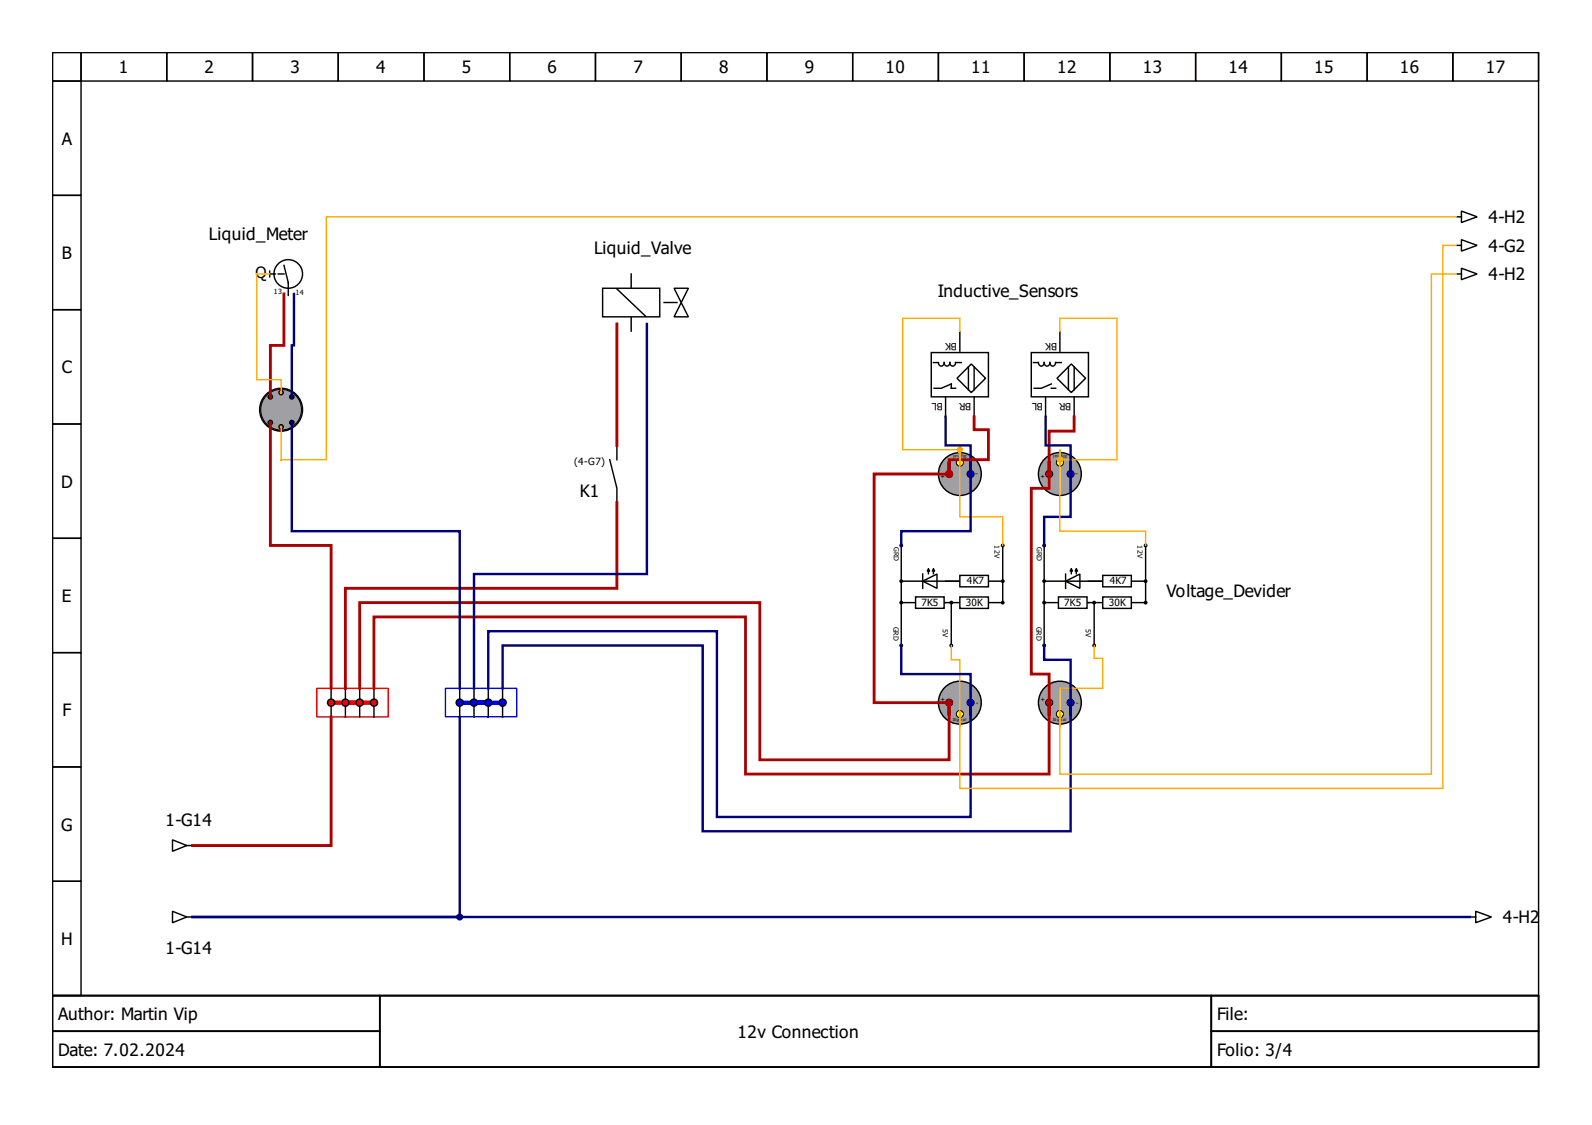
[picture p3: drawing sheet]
<svg xmlns="http://www.w3.org/2000/svg" width="297mm" height="210mm" viewBox="0 0 297 210" stroke-linecap="round" stroke-linejoin="round" font-family="sans-serif">
<g fill="none" stroke="#000" stroke-width=".27">
<path d="M9.8 9.8h277.3v176h-277.3zM9.8 9.8h5.3v5.3h-5.3zM9.8 15.1h5.3v21.4h-5.3zM15.1 9.8h16v5.3h-16zM31.1 9.8h16v5.3h-16zM47.1 9.8h16v5.3h-16zM63.1 9.8h16v5.3h-16zM79.1 9.8h16v5.3h-16zM95.1 9.8h16v5.3h-16zM111.1 9.8h16v5.3h-16zM127.1 9.8h16v5.3h-16zM143.1 9.8h16v5.3h-16z"/>
<path d="M159.1 9.8h16v5.3h-16zM175.1 9.8h16v5.3h-16zM191.1 9.8h16v5.3h-16zM207.1 9.8h16v5.3h-16zM223.1 9.8h16v5.3h-16zM239.1 9.8h16v5.3h-16zM255.1 9.8h16v5.3h-16zM271.1 9.8h16v5.3h-16zM9.8 36.5h5.3v21.3h-5.3zM272.7 39.4l2.9 1.1-2.9 1zM9.8 57.8h5.3v21.3h-5.3zM271.9 40.5h.8"/>
<path d="M9.8 79.1h5.3v21.3h-5.3zM9.8 100.4h5.3v21.4h-5.3zM9.8 121.8h5.3v21.3h-5.3zM91.1 128.4v1.9M91.1 131.9v1.9M9.8 143.1h5.3v21.3h-5.3zM32.2 156.7l2.7 1.1-2.7 1zM34.9 157.8h.8M9.8 164.4h5.3v21.4h-5.3zM32.2 170l2.7 1.1-2.7 1.1zM34.9 171.1h.8M274.5 171.1h.8"/>
<path d="M275.3 170l3 1.1-3 1.1zM9.8 185.8h277.3v13.3h-277.3zM9.8 185.8h61v6.6h-61zM9.8 192.4h61v6.7h-61zM70.8 185.8h155.2v13.3h-155.2zM226 185.8h61.1v6.6h-61.1zM226 192.4h61.1v6.7h-61.1z"/>
<circle cx="91.1" cy="131.1" r=".67"/>
</g>
<g fill="#00f" stroke="#00f" stroke-width=".27">
<path d="M85.8 130.8h5.3v.6h-5.3z" fill-rule="evenodd"/>
<path d="M88.4 130.8h5.4v.6h-5.4z" fill-rule="evenodd"/>
<circle cx="91.1" cy="131.1" r=".53"/>
<circle cx="85.8" cy="131.1" r=".53"/>
<circle cx="93.8" cy="131.1" r=".53"/>
<circle cx="88.4" cy="131.1" r=".53"/>
</g>
<g fill="#f00" stroke="#f00" stroke-width=".27">
<path d="M64.4 130.8h5.4v.6h-5.4z" fill-rule="evenodd"/>
<path d="M61.8 130.8h5.3v.6h-5.3z" fill-rule="evenodd"/>
<circle cx="69.8" cy="131.1" r=".53"/>
<circle cx="64.4" cy="131.1" r=".53"/>
<circle cx="67.1" cy="131.1" r=".53"/>
<circle cx="61.8" cy="131.1" r=".53"/>
</g>
<path d="M59.1 128.4h13.3v5.4h-13.3z" fill="none" stroke="#f00" stroke-width=".27"/>
<path d="M83.1 128.4h13.3v5.4h-13.3z" fill="none" stroke="#00f" stroke-width=".27"/>
<circle cx="52.4" cy="76.4" r="4" fill="#a0a0a4" stroke="#000" stroke-width=".27"/>
<circle cx="52.4" cy="76.4" r="3.8" fill="none" stroke="#000" stroke-width=".19"/>
<circle cx="50.4" cy="74" r=".4" fill="#f00" stroke="#000" stroke-width=".27"/>
<circle cx="52.4" cy="73.2" r=".4" fill="#ff0" stroke="#000" stroke-width=".27"/>
<circle cx="54.4" cy="74" r=".4" fill="#00f" stroke="#000" stroke-width=".27"/>
<circle cx="50.4" cy="78.8" r=".4" fill="#f00" stroke="#000" stroke-width=".27"/>
<circle cx="52.4" cy="79.6" r=".4" fill="#ff0" stroke="#000" stroke-width=".27"/>
<circle cx="54.4" cy="78.8" r=".4" fill="#00f" stroke="#000" stroke-width=".27"/>
<path d="M117.8 51.1v10.7" fill="none" stroke="#000" stroke-width=".27"/>
<path d="M112.4 53.8h10.7v5.3h-10.7z" fill-rule="evenodd" fill="#fff" stroke="#000" stroke-width=".27"/>
<g fill="none" stroke="#000" stroke-width=".27">
<path d="M50.3 50.6v1M53 49.5l.8 3.2v2.4M115.1 53.9l5.3 5.1M123.9 56.4h2.4M125.8 53.8h2.6l-1.3 2.6zM127.1 56.4l1.3 2.7h-2.6zM113.8 85.8l1.3 5.3v2.7M115.1 83.1v2.7M168.2 112.4h18.9M173.2 106.6v.4M176.4 108.4h10.7"/>
<circle cx="53.8" cy="51.1" r="2.67"/>
</g>
<path d="M50.3 51.1h2.9" fill="none" stroke="#000" stroke-width=".27" stroke-dasharray="1.1 .5"/>
<g fill="#000" stroke="#000" stroke-width=".19">
<path d="M173.2 106l.3 .6h-.5z"/>
<circle cx="168.2" cy="101.8" r=".27"/>
<circle cx="168.2" cy="108.4" r=".27"/>
<circle cx="168.2" cy="112.4" r=".27"/>
<circle cx="177.5" cy="112.4" r=".27"/>
<circle cx="187.1" cy="112.4" r=".27"/>
<circle cx="168.2" cy="120.4" r=".27"/>
<circle cx="177.5" cy="120.4" r=".27"/>
</g>
<g fill="#fff" stroke="#000" stroke-width=".27">
<path d="M179.1 107.4h5.3v2.1h-5.3z" fill-rule="evenodd"/>
<path d="M179.1 111.4h5.3v2.1h-5.3z" fill-rule="evenodd"/>
<path d="M170.8 111.4h5.4v2.1h-5.4z" fill-rule="evenodd"/>
</g>
<g fill="#000" stroke="#000" stroke-width=".19">
<path d="M174.2 106l.2 .6h-.5z"/>
<circle cx="187.1" cy="108.4" r=".27"/>
<circle cx="187.1" cy="101.8" r=".27"/>
</g>
<path d="M168.2 108.4h10.6M168.2 101.8v18.6M172.2 108.4l2.6-1.3v2.7zM172.2 107.1v2.7M174.2 106.6v.4M177.5 112.4v8M187.1 101.8v10.6" fill="none" stroke="#000" stroke-width=".27"/>
<circle cx="179.1" cy="88.4" r="4" fill="#a0a0a4" stroke="#000" stroke-width=".27"/>
<circle cx="177.1" cy="88.4" r=".67" fill="#f00" stroke="#000" stroke-width=".19"/>
<circle cx="179.1" cy="86.3" r=".67" fill="#ff0" stroke="#000" stroke-width=".19"/>
<circle cx="181.1" cy="88.4" r=".67" fill="#00f" stroke="#000" stroke-width=".19"/>
<g fill="none" stroke="#000" stroke-width=".27">
<path d="M173.8 65.8h10.6v8.2h-10.6zM174.2 67.6h.8M174.3 72.4h1.3l1.9-.8v.8h.8M175.1 67.6a.55 .55 0 0 0 .5 .7 .55 .55 0 0 0 .6-.7 .55 .55 0 0 0 .5 .7 .55 .55 0 0 0 .5-.7 .55 .55 0 0 0 .6 .7 .55 .55 0 0 0 .5-.7h1.1M176.4 74v3.8M178.6 70.6l2.6-2.7 2.7 2.7-2.7 2.6zM179.1 61.8v3.7M180.7 68.4v4.3M181.8 68.4v4.3M181.8 74v3.8M192.4 65.8h10.7v8.2h-10.7zM192.8 67.6h.8"/>
<path d="M193.8 67.6a.55 .55 0 0 0 .5 .7 .55 .55 0 0 0 .5-.7 .55 .55 0 0 0 .6 .7 .55 .55 0 0 0 .5-.7 .55 .55 0 0 0 .5 .7 .55 .55 0 0 0 .6-.7h1M195.1 74v3.8M196.2 71.6l-1.9 .8h-1.3M196.2 72.4h.8M197.2 70.6l2.7-2.7 2.7 2.7-2.7 2.6zM197.8 61.8v3.7M199.4 68.4v4.3M200.4 68.4v4.3M200.4 74v3.8"/>
</g>
<circle cx="179.1" cy="131.1" r="4" fill="#a0a0a4" stroke="#000" stroke-width=".27"/>
<circle cx="177.1" cy="131.1" r=".67" fill="#f00" stroke="#000" stroke-width=".19"/>
<circle cx="179.1" cy="133.2" r=".67" fill="#ff0" stroke="#000" stroke-width=".19"/>
<circle cx="181.1" cy="131.1" r=".67" fill="#00f" stroke="#000" stroke-width=".19"/>
<circle cx="197.8" cy="131.1" r="4" fill="#a0a0a4" stroke="#000" stroke-width=".27"/>
<circle cx="195.8" cy="131.1" r=".67" fill="#f00" stroke="#000" stroke-width=".19"/>
<circle cx="197.8" cy="133.2" r=".67" fill="#ff0" stroke="#000" stroke-width=".19"/>
<circle cx="199.8" cy="131.1" r=".67" fill="#00f" stroke="#000" stroke-width=".19"/>
<circle cx="197.8" cy="88.4" r="4" fill="#a0a0a4" stroke="#000" stroke-width=".27"/>
<circle cx="195.8" cy="88.4" r=".67" fill="#f00" stroke="#000" stroke-width=".19"/>
<circle cx="197.8" cy="86.3" r=".67" fill="#ff0" stroke="#000" stroke-width=".19"/>
<circle cx="199.8" cy="88.4" r=".67" fill="#00f" stroke="#000" stroke-width=".19"/>
<path d="M194.8 112.4h19M199.9 106.6v.4M203.1 108.4h10.7" fill="none" stroke="#000" stroke-width=".27"/>
<g fill="#000" stroke="#000" stroke-width=".19">
<path d="M199.9 106l.3 .6h-.6z"/>
<circle cx="194.8" cy="108.4" r=".27"/>
<circle cx="194.8" cy="112.4" r=".27"/>
<circle cx="194.8" cy="101.8" r=".27"/>
<circle cx="204.2" cy="112.4" r=".27"/>
<circle cx="213.8" cy="112.4" r=".27"/>
<circle cx="194.8" cy="120.4" r=".27"/>
<circle cx="204.2" cy="120.4" r=".27"/>
</g>
<g fill="#fff" stroke="#000" stroke-width=".27">
<path d="M205.8 107.4h5.3v2.1h-5.3z" fill-rule="evenodd"/>
<path d="M205.8 111.4h5.3v2.1h-5.3z" fill-rule="evenodd"/>
<path d="M197.5 111.4h5.3v2.1h-5.3z" fill-rule="evenodd"/>
</g>
<g fill="#000" stroke="#000" stroke-width=".19">
<path d="M200.8 106l.3 .6h-.5z"/>
<circle cx="213.8" cy="108.4" r=".27"/>
<circle cx="213.8" cy="101.8" r=".27"/>
</g>
<g fill="none" stroke="#000" stroke-width=".27">
<path d="M271.9 51.1h.8M271.9 45.8h.8M272.7 50l2.9 1.1-2.9 1.1zM272.7 44.7l2.9 1.1-2.9 1zM194.8 108.4h10.7M194.8 101.8v18.6M198.8 108.4l2.7-1.3v2.7zM198.8 107.1v2.7M200.8 106.6v.4M204.2 112.4v8M213.8 101.8v10.6M61.8 128.4v1.9"/>
<path d="M61.8 131.9v1.9M64.4 128.4v1.9M64.4 131.9v1.9M67.1 128.4v1.9M67.1 131.9v1.9M69.8 128.4v1.9M69.8 131.9v1.9M85.8 128.4v1.9M85.8 131.9v1.9M88.4 128.4v1.9M88.4 131.9v1.9M93.8 128.4v1.9"/>
<path d="M93.8 131.9v1.9"/>
<circle cx="61.8" cy="131.1" r=".67"/>
<circle cx="64.4" cy="131.1" r=".67"/>
<circle cx="67.1" cy="131.1" r=".67"/>
<circle cx="69.8" cy="131.1" r=".67"/>
<circle cx="85.8" cy="131.1" r=".67"/>
<circle cx="88.4" cy="131.1" r=".67"/>
<circle cx="93.8" cy="131.1" r=".67"/>
</g>
<path d="M50.3 51.1h-2.4v19.7h4.5v2.4M271.6 40.5h-210.7v45.3h-8.5v.2v-6.4M271.6 51.1h-4.5v93.3h-69.3v-16h8v-5.6h-1.6v-2.4M271.6 45.8h-2.4v101.3h-90.1v-24h-1.6v-2.7M179.1 61.8v-2.4h-10.7v24.5h10.7v12.5h8v5.4M197.8 61.8v-2.4h10.6v26.4h-10.6v-1.9v15.2h16v2.7" fill="none" stroke="#fa0" stroke-width=".27"/>
<path d="M54.8 54.8v9.6h-.4v9.6M54.4 78.8v20.3h31.4v29.3M120.7 60.4v46.7h-32.3v21.3M176.4 77.8v5.3h4.7v16h-12.9v2.7M195.1 77.8v5.3h4.7v13.3h-5v5.4M85.8 133.8v37.3h-49.9h238.4M168.2 120.4v5.4h12.9v26.6h-47.3v-34.6h-42.7v10.6M194.8 120.4v2.7h5v32h-68.7v-34.7h-37.3v8" fill="none" stroke="#00007f" stroke-width=".45"/>
<path d="M53 54.8v9.6h-2.6v9.6M50.4 78.8v23h11.4v26.6M115.1 60.4v22.7M181.8 77.8v2.4h2.6v5.6h-7.3v2.6v-2.4v2.4h-14v42.7h14v10.7h-35.3v-29.4h-74.7v16M200.4 77.8v2.6h-4.6v10.7h-3.4v34.7h3.4v18.6h-56.7v-29.3h-69.3v13.3M115.1 93.8v16h-50.7v18.6M61.8 133.8v24h-25.9" fill="none" stroke="#a00" stroke-width=".53"/>
<g fill="#fa0" stroke="#fa0" stroke-width=".27">
<circle cx="197.8" cy="85.8" r=".4"/>
<circle cx="179.1" cy="83.9" r=".4"/>
</g>
<g fill="#a00" stroke="#a00" stroke-width=".53">
<circle cx="177.1" cy="88.4" r=".4"/>
<circle cx="177.1" cy="131.1" r=".4"/>
</g>
<circle cx="85.8" cy="171.1" r=".4" fill="#00007f" stroke="#00007f" stroke-width=".45"/>
<g font-size="3.2">
<text x="22.2" y="13.7">1</text>
<text x="38.2" y="13.7">2</text>
<text x="54.2" y="13.7">3</text>
<text x="70.2" y="13.7">4</text>
<text x="86.2" y="13.7">5</text>
<text x="102.2" y="13.7">6</text>
<text x="118.2" y="13.7">7</text>
<text x="134.2" y="13.7">8</text>
<text x="150.2" y="13.7">9</text>
<text x="165.2" y="13.7">10</text>
<text x="181.2" y="13.7">11</text>
<text x="197.2" y="13.7">12</text>
<text x="213.2" y="13.7">13</text>
<text x="229.2" y="13.7">14</text>
<text x="245.2" y="13.7">15</text>
<text x="261.2" y="13.7">16</text>
<text x="277.2" y="13.7">17</text>
<text x="11.5" y="27">A</text>
<text x="277.7" y="41.7">4-H2</text>
<text x="39" y="44.7">Liquid_Meter</text>
<text x="110.8" y="47.4">Liquid_Valve</text>
<text x="277.7" y="47">4-G2</text>
<text x="11.5" y="48.3">B</text>
<text x="277.7" y="52.3">4-H2</text>
<text x="175" y="55.4">Inductive_Sensors</text>
<text x="11.5" y="69.6">C</text>
<text x="11.4" y="91">D</text>
<text x="108.2" y="92.7">K1</text>
<text x="11.5" y="112.3">E</text>
<text x="217.6" y="111.4">Voltage_Devider</text>
<text x="11.7" y="133.6">F</text>
<text x="11.4" y="155">G</text>
<text x="30.9" y="154">1-G14</text>
<text x="280.4" y="172.3">4-H2</text>
<text x="11.4" y="176.3">H</text>
<text x="30.9" y="178">1-G14</text>
<text x="10.9" y="190.3">Author: Martin Vip</text>
<text x="227.1" y="190.3">File:</text>
<text x="10.9" y="197">Date: 7.02.2024</text>
<text x="137.6" y="193.6">12v Connection</text>
<text x="227.1" y="197">Folio: 3/4</text>
</g>
<text font-size="2.9" x="47.6" y="51.8">Q</text>
<g font-size="1.9">
<text x="178.6" y="63.9" transform="rotate(-180 178.6 63.9)">BK</text>
<text x="197.2" y="63.9" transform="rotate(-180 197.2 63.9)">BK</text>
<text x="175.9" y="75.1" transform="rotate(-180 175.9 75.1)">BL</text>
<text x="181.2" y="75.1" transform="rotate(-180 181.2 75.1)">BR</text>
<text x="194.6" y="75.1" transform="rotate(-180 194.6 75.1)">BL</text>
<text x="199.9" y="75.1" transform="rotate(-180 199.9 75.1)">BR</text>
<text x="107.1" y="86.8">(4-G7)</text>
<text x="171.9" y="113.1">7K5</text>
<text x="180.2" y="113.1">30K</text>
<text x="180.4" y="109">4K7</text>
<text x="198.6" y="113.1">7K5</text>
<text x="206.9" y="113.1">30K</text>
<text x="207.1" y="109">4K7</text>
</g>
<g font-size="1.3">
<text x="51.1" y="54.8">13</text>
<text x="55.1" y="55.1">14</text>
<text x="176.3" y="88.5" transform="rotate(-180 176.3 88.5)">+</text>
<text x="182.5" y="88.1" transform="rotate(-180 182.5 88.1)">-</text>
<text x="194.9" y="88.5" transform="rotate(-180 194.9 88.5)">+</text>
<text x="201.1" y="88.1" transform="rotate(-180 201.1 88.1)">-</text>
<text x="185.5" y="101.8" transform="rotate(90 185.5 101.8)">12V</text>
<text x="212.2" y="101.8" transform="rotate(90 212.2 101.8)">12V</text>
<text x="166.8" y="102.1" transform="rotate(90 166.8 102.1)">GRD</text>
<text x="193.4" y="102.1" transform="rotate(90 193.4 102.1)">GRD</text>
<text x="166.7" y="117" transform="rotate(90 166.7 117)">GRD</text>
<text x="175.9" y="117.3" transform="rotate(90 175.9 117.3)">5V</text>
<text x="193.4" y="117" transform="rotate(90 193.4 117)">GRD</text>
<text x="202.6" y="117.3" transform="rotate(90 202.6 117.3)">5V</text>
<text x="175.5" y="131">+</text>
<text x="182.1" y="131.4">-</text>
<text x="194.2" y="131">+</text>
<text x="200.8" y="131.4">-</text>
</g>
<g font-size=".8">
<text x="179.1" y="85" transform="rotate(-180 179.1 85)">nal</text>
<text x="180.4" y="85" transform="rotate(-180 180.4 85)">Sig</text>
<text x="199.1" y="85" transform="rotate(-180 199.1 85)">Signal</text>
<text x="177.8" y="134.6">Signal</text>
<text x="196.4" y="134.6">Sig</text>
<text x="197.8" y="134.6">nal</text>
</g>
</svg>
